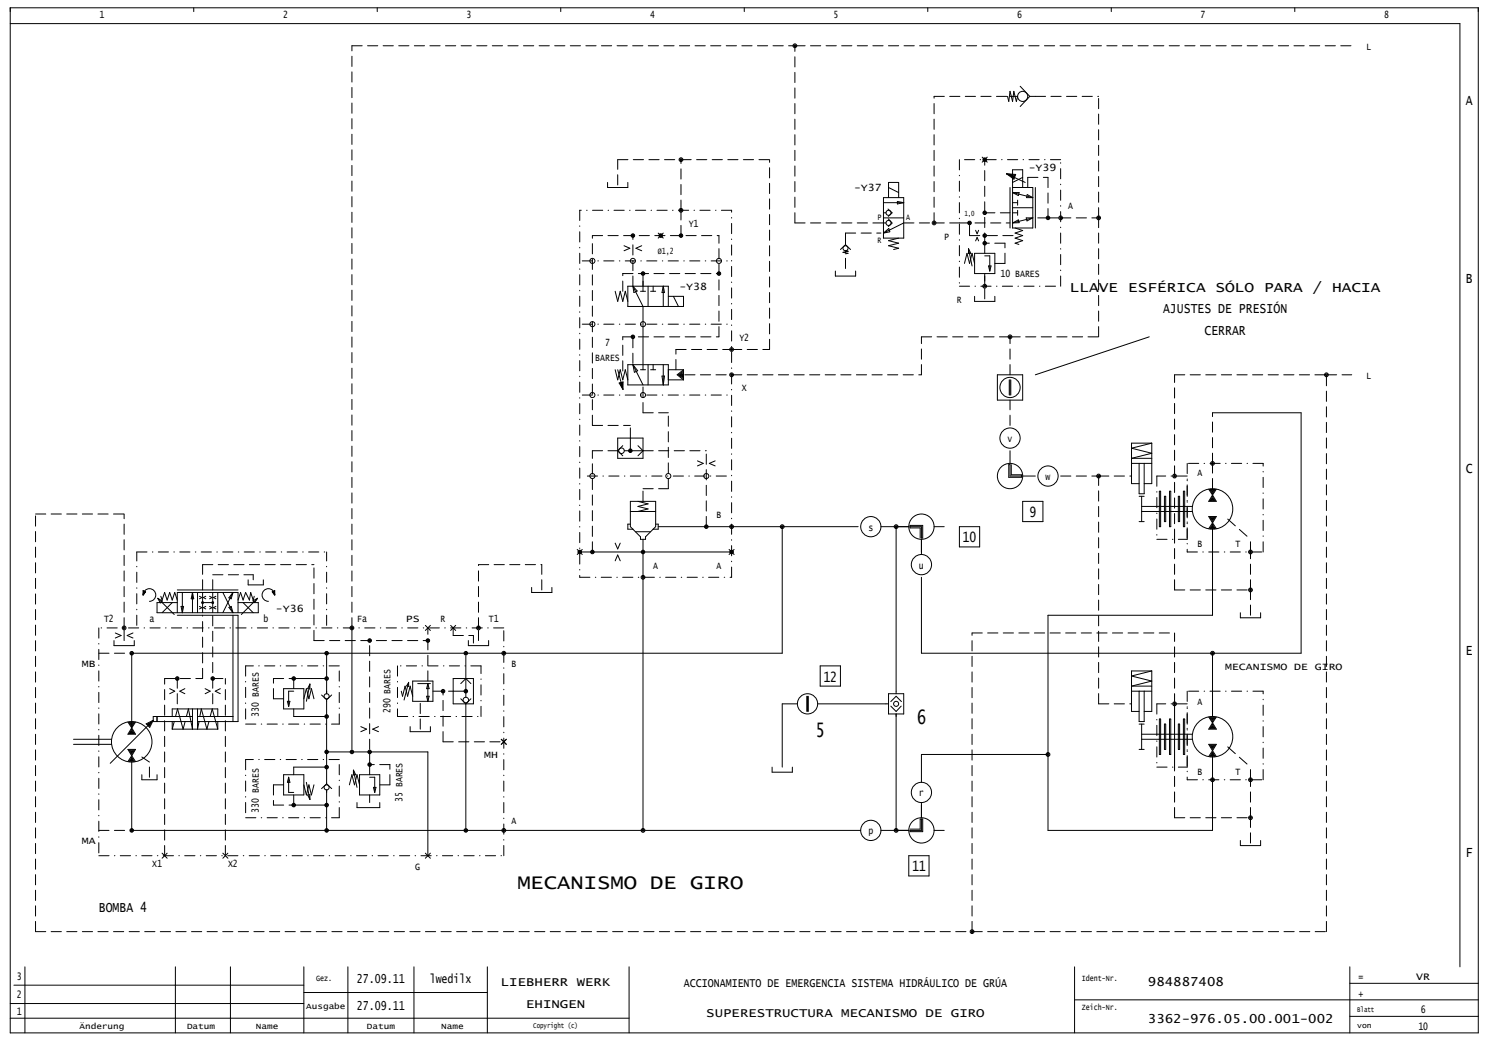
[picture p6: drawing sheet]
<svg xmlns="http://www.w3.org/2000/svg" width="582mm" height="406mm" viewBox="0 0 582 406" stroke-linecap="round" stroke-linejoin="round" font-family="sans-serif">
<g fill="none" stroke="#000" stroke-width=".39">
<path d="M4 3h574.2v401h-574.2zM4 9.2h567v369M75.8 3v1.5M147.6 3v1.5M219.3 3v1.5M291.1 3v1.5M362.9 3v1.5M434.6 3v1.5M506.4 3v1.5M394.1 37.7l.5 2 .5-4 .9 4 .5-4 1 4 .5-2h-2.9M399 33.7l3.8 4M402.8 37.7h2.2"/>
<path d="M402.8 37.7l-3.8 4M237.6 71.4v1.9h8v-1.9M345.5 77.3h8v15.8h-8zM345.5 79.3h8M347.5 77.3v-5.9h4v5.9M347.5 73.3l4 2M351 78.8l2.5 .5-2.5 .5zM384.2 61.5l1.9 1.9M386.1 61.5l-1.9 1.9M393.7 68l3.6 .2-.7 1.9zM393.7 68l3.2 .5-.4 1.2-1.8-1.3 1.8 .4-.2 .6-.8-.8M393.7 68l7.3 3.4"/>
<path d="M395.1 73.3v15.9M396 73.3h8v15.9h-8v-22.8h4v6.9M396 79.3h2M396 75.3h2.6l-.3 1.2zM396 75.3l8 2M398 78.3v2M400 69.4l-4 2M401.8 76.1l2.2 1.2h-2.5zM405 73.3v15.9M244.1 96.1l2.3 1-2.3 1M251 96.1l-2.3 1 2.3 1M257.4 91.2l2 1.9"/>
<path d="M259.4 91.2l-2 1.9M330.7 95.7l-2 1.9M330.7 95.7l2 1.9M330.7 98.1l1 .2-2 .4 2 .4-1 .2M330.7 95.1v.6M345.5 83.2h1M345.5 85.2h8M345.5 91.2l2.1-1.8 .4 1.3zM347.3 81.8l1.6 1.4-1.5 1.4M347.4 85.6l1.5 1.6M348.9 87.3l-1.5 1.3M351.5 93.1l-4 1 4 1-4 1 4 1-2 .5"/>
<path d="M353.5 87.2l-8 4M378.8 97.3l.9 1.8-.9 .1zM378.8 97.3l1.4 6.7M381.2 99.1h7.9v7.9h-7.9zM381.6 94.2l.6-1.3 .6 1.3M381.6 90.1l.6 1.3 .6-1.3M385.2 95.1v4M396 83.2h2M396 81.3h8M396 87.2l2.3-1.2 .3 1.1zM397 89.2l3 1-3 1 3 .9-3 1 3 1-3 1 1.5 .5M398 82.2v2"/>
<path d="M401.4 85.2h2.6l-2.3 1.2zM404 85.2l-8 2M240.6 113.9l1 4 1-4 1 4 1-4 1 4M247.5 111.9l4 8v24.7M247.5 111.9l1.7 1.9-1.3 .6zM250.5 113.9h2M251.5 110v3.9M253.5 111.9v8M254.5 113.9h2M255.5 111.9v2M259.4 111.9v8M259.4 111.9l.5 2.5h-1z"/>
<path d="M261.4 115.9h5.9v4h-21.7v-8h15.8v8M263.4 115.9l2 4M326.7 106v2h8v-2M377.2 103l1-3.9 1 3.9 1-3.9 1 3.9M381.2 115.9v2h7.9v-2M385.2 100.1h1.9v5.9M385.2 107v3M386.6 104h1l-.5 2zM449.5 131.7l-44.5 14.9M240.6 144.6l1 4 1-4 1 4 1-4 1 4M241.6 144.6l2.1 7.7M242.2 149.8l1.5-.4v2.9z"/>
<path d="M243.2 150.7l.1-.8-.4 .1 .5 1.4 .1-1.8-1 .3 1.2 2.4M245.6 142.6h15.8v8h-15.8zM247.5 142.6l4 8M247.5 142.6l1.9 2.4-1.3 .6zM250.5 144.6h2M253.5 142.6v8M254.5 144.6h2M255.5 142.6v2M258.9 147.1h1l-.5 3.5zM259.4 142.6v8M261.4 148.6h5.9M261.4 144.6h5.9"/>
<path d="M266.3 146.6l1-.5-.5 .5 .5 .5zM267.3 144.6v4M267.3 145.6l-1.4 1 1.4 1M267.3 145.1l-1.9 1.5 1.9 1.5M267.3 144.6l-2.4 2 2.4 2M390.1 146.6h9.9v9.9h-9.9zM394.8 148.6v5.9M395.1 148.6v5.9M395.3 148.6v5.9M241.6 171.3h9.9v8h-9.9zM243.6 174.3l-2 2 2 2M244.2 176.3h7.3"/>
<path d="M246.6 171.3v5M249.5 174.3l2 2M251.5 176.3l-2 2M395.1 176.3v4.9M450.5 173.3l-7.9 2 7.9 2-7.9 2h7.9M450.5 173.3h-7.9v15.9h2.9M450.5 173.3v15.9h-3M474.2 161.4h34.7v94.1h-148.5v-29.7M246.6 196.1h9.9v9.9l-4 4v1h-2v-1l-3.9-4zM249.5 196.1l4 1-4 1 4 1-4 1M272.8 180.3l2.3 .9-2.3 1M279.7 180.3l-2.3 .9 2.3 1"/>
<path d="M395.5 181.7v4h4v1h-4.9v-5h.5v4.5h4.4M400 196.1h7.9v7.9h-7.9zM400 186.2h5M442.6 181.2h7.9M445.5 181.2v11.9h2v-11.9M445.5 194.1h2M446.5 194.1v9.9M446.5 198.1h19.8M453.5 192.1h.5v13.9h-.5zM455.4 194.1h.5v9.9h-.5zM457.4 192.1h.5v13.9h-.5zM460.9 194.1h.5v9.9h-.5z"/>
<path d="M462.9 192.1h.5v13.9h-.5zM472.8 191.3l1.4 2.3M473.2 191.4h2.1l-1.1 1.7zM473.7 191.7h1.1l-.6 .8zM474.1 195.3l.1-.2 .2 .2zM474.2 192h.1zM474.2 193.6l1.5 2.5h-2.9zM474.2 194.2l1 1.6h-1.9zM474.2 194.8l.5 .7h-.9zM475.7 191.3l-1.5 2.3M225.8 214.9l1.9 2M226.8 215.9h59.4"/>
<path d="M227.7 214.9l-1.9 2M240.6 219.4l1-2.3 1 2.3M240.6 212.4l1 2.3 1-2.3M246.6 205h-1v2h1.9M246.6 200.1h9.9M248.5 208h6M251.5 211v113.8M256.5 205h.9v2h-1.9M257.4 206h78.2M285.2 214.9l1.9 2M287.1 214.9l-1.9 2M305.9 206v49.5h-254.4v29.2"/>
<path d="M344.6 206h10.9M350.5 206v65.3M355.9 206h4.5v4.5h.5v-5h-5v1h4v4M360.4 211v5.9M365.4 206h3.9M375.3 206h7.9v7.9h-7.9zM445.5 204h2M446.5 200.1h19.8M472.8 202h2.9l-1.5 2.5zM473.3 202.3h1.9l-1 1.6zM473.8 202.6h.9l-.5 .7zM474.1 202.8l.1 .2 .2-.2h-.2"/>
<path d="M474.2 206v34.6h-64.3v84.2h64.3v-29.7M474.2 205.1l1 1.6h-1.9zM474.2 205.6l.5 .8h-.9zM474.2 205.9l.2 .3h-.3zM474.2 204.5l1.5 2.3M474.2 204.5l-1.4 2.3M56 232.7a2.48 2.48 0 0 1 2.5-2.4 2.48 2.48 0 0 1 2.4 2.4 2.48 2.48 0 0 1-2.5 2.5M56 231l1 .5-1 1.2zM56 232.6l.8-1.1-.7-.3 .1 .7 .2-.2-.3 .6 .1-.9 .4 .2-.6 .9 .1-1.2 .6 .3-.7 1.1M61.7 234l6.5 6.4M61.7 234l1.8 1.1-.8 .7zM62.9 233.2l.5 1.5 1-3 1 3 1-3 1 3 .9-3 1 3"/>
<path d="M67.4 235.7l-4 4M69.3 235.7h-7.9v4h39.6v-4h-7.9M69.3 239.7v-8h23.8v8M69.3 230.7h23.8M70.8 237.2h1l-.5 2.5zM71.3 231.7v8M75.3 231.7v8M75.3 231.7l.5 2.5h-1zM77.3 231.7v8M78 237.2l.9 .5-.9 .5M78 233.2l.9 .5-.9 .5M79.2 235.7h4"/>
<path d="M79.2 231.7v8M80.5 237.2l-1 .5 1 .5M80.5 233.2l-1 .5 1 .5M82 237.2l.9 .5-.9 .5M82 233.2l.9 .5-.9 .5M83.2 231.7v8M84.4 237.2l-.9 .5 .9 .5M84.4 233.2l-.9 .5 .9 .5M85.2 231.7v8M87.2 231.7l3.9 8M89.5 237.6l.9-.4 .7 2.5zM91.1 231.7l-3.9 8"/>
<path d="M91.1 231.7l-.7 2.5-.9-.4zM95.1 235.7l3.9 4M97.1 226.8v2h5.9v-2M98.9 235l1.8-1-1.1 1.7zM99.4 233.2l-.4 1.5-.9-3-.5 3-1.5-3-1 3-1-3-1 3M100.7 234l-6.3 6.4M106.5 231.5l1-.5v1.7zM107.4 232.6l-.8-1.1 .8-.3-.2 .7-.2-.2 .3 .6-.1-.9-.3 .2 .5 .9-.1-1.2-.6 .3 .8 1.1M107.5 232.7a2.48 2.48 0 0 0-2.5-2.4 2.48 2.48 0 0 0-2.5 2.4 2.48 2.48 0 0 0 2.5 2.5M207.9 229.8v1.9h8v-1.9M485.1 239.7v1.9h8v-1.9M44.6 250.5v2h7.9v-2"/>
<path d="M45.1 247.6l2.3 1-2.3 1M52 247.6l-2.3 1 2.3 1M69.3 240.6h23.8v41.6h-15.8M91.1 240.6v41.6M127.8 255.5v15.8M137.7 245.6v47.5M166.4 244.6l1.9 2M168.3 244.6l-1.9 2M176.3 244.6l1.9 2M178.2 244.6l-1.9 2M182.2 256.5v16.2M183.2 250.5v2h7.9v-2"/>
<path d="M474.2 255.5v24.7M66.4 269.4l1.9 .9-1.9 1M72.3 269.4l-2 .9 2 1M75.3 277.3v7.9l-1.6-7.9-.8 2.9M77.3 277.3v7.9l.6-3M80.2 269.4l2 .9-2 1M86.2 269.4l-2 .9 2 1M110.9 269.4h7.9v7.9h-7.9zM112.4 274.3h1l-.5 2zM114.9 270.3h-2v6M114.9 277.3v2.9h12.9M118.8 273.3l1-3.9 1 3.9 1-3.9 1 3.9"/>
<path d="M121.2 267.6v1.9l-.9-.1zM121.2 267.6l-1.4 6.7M125.8 271.8l2 1.9M127.8 273.7v32.9M127.8 265.4h-12.9v4M129.7 271.8l-1.9 1.9M157 270.3l.5 2 .9-3.9 1 3.9 1-3.9 1 3.9M159.8 267l-.8 1.3 .8 .2v-1.6l-1.8 6.9M161.4 266.4h7.9v7.9h-7.9zM163.4 267.4h4.9M166.9 272.3h.9l-.4 2zM167.4 267.4v6.9"/>
<path d="M167.4 267.4l.4 2h-.9zM177.2 265.4h8v9.9h-8zM177.2 270.3h5M180.2 267.4l2-2 2 2M180.2 273.3l2 2M182.2 275.3v48.5M184.2 273.3l-2 2M311.9 275.3h-6v24.7M315.6 272.3v6M315.8 272.3v6M316.1 272.3v6M319.8 275.3h27.7"/>
<path d="M320.8 260.4h7.9v8h-7.9zM347.5 271.3h6v8h-6zM348.4 276.2l2.1 2.1 2-2.1M348.4 274.4l2.1-2.1 2.1 2.1M350.5 279.3v45.5M442.6 270.3h7.9M445.5 270.3v11.9h2v-11.9M450.5 262.4h-7.9v15.9h2.9M450.5 262.4l-7.9 2 7.9 2-7.9 2h7.9M450.5 262.4v15.9h-3M459.4 275.3v24.7M28.8 291.1h14.8"/>
<path d="M28.8 289.2h14.8M50 293.1h3l-1.5 2.5zM50 282.4l1.5 2.3M50.4 282.5h2.2l-1.1 1.7zM50.5 293.4h2l-1 1.6zM50.9 282.8h1.2l-.6 .8zM51 293.7h1l-.5 .7zM51.3 293.9l.2 .2 .2-.2h-.3M51.4 283.1h.2zM51.5 298.1v26.7h285.1M51.5 296.2l1 1.6h-2zM51.5 296.7l.5 .8h-1z"/>
<path d="M51.5 297l.2 .3h-.4zM51.5 284.7l1.5 2.5h-3zM51.5 285.3l1 1.6h-2zM51.5 285.9l.5 .7h-1zM51.5 286.2l.2 .2h-.4zM51.5 295.6l1.5 2.3M51.5 295.6l-1.5 2.3M53 282.4l-1.5 2.3M57.2 283.1l2.7-1.4-1.4 2.8zM57.7 283.2l1.5-.8-.8 1.6zM58.2 283.3l.3-.2-.1 .5zM59.9 281.7l-16.8 16.9"/>
<path d="M61.4 280.2v2M67.4 280.2v-2.9h17.8v2.9M67.4 282.2v3M67.4 285.2h17.8M68.2 282.2l-.8 3M68.6 280.2l.8-2.9 2.2 7.9 .8-3M75.3 280.2h-15.4v2h15.4M77.3 280.2h13.8M78.2 280.2l.5-2.9 2.2 7.9 .8-3M82.2 280.2l.8-2.9 2.2 7.9M85.2 282.2v3M127.8 294.1h39.6v40.6"/>
<path d="M141.1 284.2l2.3 1-2.3 1M144.6 294.1v8.9M148 284.2l-2.2 1 2.2 1M160.4 284.2v2h7.9v-2M196.1 289.2l1.9 1.9M198 289.2l-1.9 1.9M409.9 295.1h-49.5v10.9M445.5 293.1h2M445.5 283.2h2M446.5 287.2h19.8M446.5 283.2v9.9M446.5 289.2h19.8"/>
<path d="M453.5 281.2h.5v13.9h-.5zM455.4 283.2h.5v9.9h-.5zM457.4 281.2h.5v13.9h-.5zM460.9 283.2h.5v9.9h-.5zM462.9 281.2h.5v13.9h-.5zM472.8 291.1h2.9l-1.5 2.5zM472.8 280.4l1.4 2.3M473.2 280.5h2.1l-1.1 1.7zM473.3 291.4h1.9l-1 1.6zM473.7 280.8h1.1l-.6 .8zM473.8 291.7h.9l-.5 .7zM474.1 291.9l.1 .2 .2-.2h-.2"/>
<path d="M474.2 281.1h.1zM474.2 282.7l1.5 2.5h-2.9zM474.2 294.2l1 1.6h-1.9zM474.2 294.7l.5 .8h-.9zM474.2 295l.2 .3h-.3zM474.2 283.3l1 1.6h-1.9zM474.2 283.9l.5 .7h-.9zM474.2 284.2l.2 .2h-.3zM474.2 293.6l1.5 2.3M474.2 293.6l-1.4 2.3M475.7 280.4l-1.5 2.3M55.5 303v2h5.9v-2"/>
<path d="M110.9 303h7.9v7.9h-7.9zM112.9 304v5.9h2M112.9 304l.5 2h-1zM114.9 310.9v4h12.9M118.8 307l1 3.9 1-3.9 1 3.9 1-3.9M119.8 306l1.4 6.7M120.3 310.9l.9-.1v1.9zM127.8 306.6l-2 1.9M127.8 306.6l1.9 1.9M127.8 309v15.8M127.8 300h-12.9v3M136.7 307l1-4 .9 4 1-4 1 4"/>
<path d="M138.2 301.2l.9 1.8-.9 .1zM138.2 301.2l1.4 6.8M139.6 313.9v2h8.9v-2M140.6 303h7.9v7.9h-7.9zM144.6 304h2v5.9M144.6 310.9v3M146.1 308h1l-.5 1.9zM302 300v2h7.9v-2M360.4 313.9v5.9M63.4 333.7l2 2M65.4 333.7l-2 2M87.2 333.7l1.9 2"/>
<path d="M89.1 333.7l-1.9 2M166.4 333.7l1.9 2M168.3 333.7l-1.9 2M344.6 324.8h10.9M355.5 334.7h7.9v7.9h-7.9zM360.4 320.3v4.5h-4.5v.5h5v-5h-1v4h-4M365.4 324.8h3.9M485.1 328.8v1.9h8v-1.9M9.7 378.2v25.8M68.6 378.2v25.8M90.1 378.2v25.8M118.8 378.2v25.8"/>
<path d="M136.1 378.2v25.8M161.9 378.2v25.8M190.6 378.2v25.8M246.1 378.2v25.8M420.3 378.2v25.8M528 378.2v25.8M4 398.3h242.1M4 392.5h114.8M5.4 385.3h113.4M118.8 388.2h71.8M420.3 391.1h157.9M528 397.5h50.2"/>
<path d="M528 384.6h50.2"/>
<circle cx="310.9" cy="17.9" r=".37"/>
<circle cx="310.9" cy="17.9" r=".74"/>
<circle cx="400" cy="37.7" r="1.98"/>
<circle cx="266.3" cy="62.4" r=".37"/>
<circle cx="266.3" cy="62.4" r=".74"/>
<circle cx="385.1" cy="62.4" r=".5"/>
<circle cx="385.1" cy="62.4" r=".69"/>
<circle cx="385.1" cy="62.4" r=".2"/>
<circle cx="247.5" cy="92.1" r=".5"/>
<circle cx="247.5" cy="92.1" r=".69"/>
<circle cx="247.5" cy="92.1" r=".2"/>
<circle cx="258.4" cy="92.1" r=".5"/>
<circle cx="258.4" cy="92.1" r=".69"/>
<circle cx="258.4" cy="92.1" r=".2"/>
<circle cx="266.3" cy="92.1" r=".5"/>
<circle cx="266.3" cy="82.2" r=".74"/>
<circle cx="266.3" cy="82.2" r=".37"/>
<circle cx="266.3" cy="92.1" r=".69"/>
<circle cx="266.3" cy="92.1" r=".2"/>
<circle cx="330.7" cy="97.1" r=".99"/>
<circle cx="347.5" cy="83.2" r=".99"/>
<circle cx="347.5" cy="87.2" r=".99"/>
<circle cx="365.3" cy="87.2" r=".74"/>
<circle cx="365.3" cy="87.2" r=".37"/>
<circle cx="379.2" cy="87.2" r=".5"/>
<circle cx="379.2" cy="87.2" r=".69"/>
<circle cx="379.2" cy="87.2" r=".2"/>
<circle cx="385.1" cy="83.2" r=".5"/>
<circle cx="385.1" cy="95.1" r=".5"/>
<circle cx="385.1" cy="92.1" r=".5"/>
<circle cx="385.1" cy="92.1" r=".69"/>
<circle cx="385.1" cy="95.1" r=".69"/>
<circle cx="385.1" cy="83.2" r=".69"/>
<circle cx="385.1" cy="83.2" r=".2"/>
<circle cx="385.1" cy="95.1" r=".2"/>
<circle cx="385.1" cy="92.1" r=".2"/>
<circle cx="409.9" cy="85.2" r=".5"/>
<circle cx="409.9" cy="85.2" r=".69"/>
<circle cx="409.9" cy="85.2" r=".2"/>
<circle cx="414.8" cy="85.2" r=".74"/>
<circle cx="414.8" cy="85.2" r=".37"/>
<circle cx="429.7" cy="85.2" r=".74"/>
<circle cx="429.7" cy="85.2" r=".37"/>
<circle cx="231.7" cy="102" r=".99"/>
<circle cx="247.5" cy="102" r=".99"/>
<circle cx="251.5" cy="107" r=".5"/>
<circle cx="251.5" cy="107" r=".69"/>
<circle cx="251.5" cy="107" r=".2"/>
<circle cx="281.2" cy="102" r=".99"/>
<circle cx="281.2" cy="107" r=".5"/>
<circle cx="281.2" cy="107" r=".69"/>
<circle cx="281.2" cy="107" r=".2"/>
<circle cx="385.1" cy="111.9" r=".37"/>
<circle cx="385.1" cy="111.9" r=".74"/>
<circle cx="231.7" cy="126.8" r=".99"/>
<circle cx="247.5" cy="131.7" r=".5"/>
<circle cx="247.5" cy="131.7" r=".69"/>
<circle cx="247.5" cy="131.7" r=".2"/>
<circle cx="251.5" cy="126.8" r=".99"/>
<circle cx="286.1" cy="136.7" r=".74"/>
<circle cx="286.1" cy="136.7" r=".37"/>
<circle cx="395" cy="131.7" r=".74"/>
<circle cx="395" cy="131.7" r=".37"/>
<circle cx="231.7" cy="154.5" r=".99"/>
<circle cx="251.5" cy="154.5" r=".99"/>
<circle cx="286.1" cy="146.6" r=".74"/>
<circle cx="286.1" cy="146.6" r=".37"/>
<circle cx="395" cy="151.5" r="4"/>
<circle cx="518.8" cy="146.6" r=".74"/>
<circle cx="518.8" cy="146.6" r=".37"/>
<circle cx="243.1" cy="176.3" r="1.09"/>
<circle cx="246.5" cy="176.3" r=".5"/>
<circle cx="246.5" cy="176.3" r=".69"/>
<circle cx="246.5" cy="176.3" r=".3"/>
<circle cx="395" cy="171.3" r="4"/>
<circle cx="231.7" cy="186.2" r=".99"/>
<circle cx="261.4" cy="186.2" r=".99"/>
<circle cx="276.2" cy="186.2" r=".99"/>
<circle cx="395" cy="186.2" r="5"/>
<circle cx="409.9" cy="186.2" r="4"/>
<circle cx="429.7" cy="186.2" r=".74"/>
<circle cx="429.7" cy="186.2" r=".37"/>
<circle cx="459.4" cy="186.2" r=".74"/>
<circle cx="459.4" cy="186.2" r=".37"/>
<circle cx="474.2" cy="199.1" r="7.9"/>
<circle cx="474.2" cy="181.2" r=".74"/>
<circle cx="474.2" cy="181.2" r=".37"/>
<circle cx="226.7" cy="215.9" r=".69"/>
<circle cx="226.7" cy="215.9" r=".5"/>
<circle cx="226.8" cy="215.9" r=".2"/>
<circle cx="231.7" cy="215.9" r=".69"/>
<circle cx="231.7" cy="215.9" r=".5"/>
<circle cx="231.7" cy="215.9" r=".2"/>
<circle cx="251.5" cy="215.9" r=".69"/>
<circle cx="251.5" cy="215.9" r=".5"/>
<circle cx="251.5" cy="215.9" r=".2"/>
<circle cx="276.2" cy="206" r=".5"/>
<circle cx="276.2" cy="206" r=".69"/>
<circle cx="276.2" cy="206" r=".2"/>
<circle cx="286.1" cy="215.9" r=".5"/>
<circle cx="286.1" cy="215.9" r=".69"/>
<circle cx="286.1" cy="206" r=".74"/>
<circle cx="286.1" cy="206" r=".37"/>
<circle cx="286.2" cy="215.9" r=".2"/>
<circle cx="305.9" cy="206" r=".37"/>
<circle cx="305.9" cy="206" r=".74"/>
<circle cx="340.6" cy="206" r="4"/>
<circle cx="350.5" cy="206" r=".74"/>
<circle cx="350.5" cy="206" r=".37"/>
<circle cx="360.4" cy="206" r="5"/>
<circle cx="489.1" cy="215.9" r=".74"/>
<circle cx="489.1" cy="215.9" r=".37"/>
<circle cx="79.2" cy="235.7" r=".35"/>
<circle cx="79.2" cy="235.7" r=".25"/>
<circle cx="79.2" cy="235.7" r=".1"/>
<circle cx="83.2" cy="235.7" r=".35"/>
<circle cx="83.2" cy="235.7" r=".1"/>
<circle cx="83.2" cy="235.7" r=".25"/>
<circle cx="251.5" cy="225.8" r=".74"/>
<circle cx="251.5" cy="225.8" r=".37"/>
<circle cx="360.4" cy="220.8" r="4"/>
<circle cx="489.1" cy="230.7" r=".74"/>
<circle cx="489.1" cy="230.7" r=".37"/>
<circle cx="48.5" cy="245.6" r=".74"/>
<circle cx="48.5" cy="245.6" r=".37"/>
<circle cx="51.5" cy="255.5" r=".5"/>
<circle cx="51.5" cy="255.5" r=".69"/>
<circle cx="51.5" cy="255.5" r=".2"/>
<circle cx="127.7" cy="255.5" r=".5"/>
<circle cx="127.7" cy="255.5" r=".69"/>
<circle cx="127.7" cy="255.5" r=".2"/>
<circle cx="137.6" cy="245.6" r=".74"/>
<circle cx="137.6" cy="245.6" r=".37"/>
<circle cx="144.6" cy="250.5" r=".5"/>
<circle cx="144.6" cy="250.5" r=".69"/>
<circle cx="144.6" cy="250.5" r=".2"/>
<circle cx="167.3" cy="250.5" r=".5"/>
<circle cx="167.3" cy="250.5" r=".69"/>
<circle cx="167.4" cy="250.5" r=".2"/>
<circle cx="182.2" cy="255.5" r=".5"/>
<circle cx="182.2" cy="255.5" r=".69"/>
<circle cx="182.2" cy="255.5" r=".2"/>
<circle cx="187.1" cy="245.6" r=".74"/>
<circle cx="187.1" cy="245.6" r=".37"/>
<circle cx="197" cy="255.5" r=".74"/>
<circle cx="197" cy="255.5" r=".37"/>
<circle cx="474.2" cy="255.5" r=".74"/>
<circle cx="474.2" cy="255.5" r=".37"/>
<circle cx="69.3" cy="265.4" r=".69"/>
<circle cx="69.3" cy="265.4" r=".5"/>
<circle cx="69.3" cy="265.4" r=".2"/>
<circle cx="83.2" cy="265.4" r=".69"/>
<circle cx="83.2" cy="265.4" r=".5"/>
<circle cx="83.2" cy="265.4" r=".2"/>
<circle cx="114.9" cy="265.4" r=".5"/>
<circle cx="114.9" cy="265.4" r=".69"/>
<circle cx="114.9" cy="265.4" r=".2"/>
<circle cx="127.7" cy="272.3" r=".99"/>
<circle cx="127.7" cy="265.4" r=".5"/>
<circle cx="127.7" cy="265.4" r=".69"/>
<circle cx="127.7" cy="265.4" r=".2"/>
<circle cx="173.3" cy="270.3" r=".5"/>
<circle cx="173.3" cy="270.3" r=".69"/>
<circle cx="173.3" cy="270.3" r=".2"/>
<circle cx="182.2" cy="273.8" r="1.09"/>
<circle cx="182.2" cy="270.3" r=".5"/>
<circle cx="182.2" cy="270.3" r=".3"/>
<circle cx="182.2" cy="270.3" r=".69"/>
<circle cx="315.8" cy="275.3" r="4"/>
<circle cx="350.5" cy="275.3" r=".99"/>
<circle cx="459.4" cy="275.3" r=".74"/>
<circle cx="459.4" cy="275.3" r=".37"/>
<circle cx="51.5" cy="290.1" r="7.9"/>
<circle cx="127.7" cy="280.2" r=".5"/>
<circle cx="127.7" cy="294.1" r=".5"/>
<circle cx="127.7" cy="280.2" r=".69"/>
<circle cx="127.7" cy="294.1" r=".69"/>
<circle cx="127.7" cy="280.2" r=".2"/>
<circle cx="127.7" cy="294.1" r=".2"/>
<circle cx="137.6" cy="294.1" r=".5"/>
<circle cx="137.6" cy="294.1" r=".69"/>
<circle cx="137.6" cy="294.1" r=".2"/>
<circle cx="144.6" cy="299.1" r=".5"/>
<circle cx="144.6" cy="294.1" r=".5"/>
<circle cx="144.6" cy="299.1" r=".69"/>
<circle cx="144.6" cy="294.1" r=".69"/>
<circle cx="144.6" cy="294.1" r=".2"/>
<circle cx="144.6" cy="299.1" r=".2"/>
<circle cx="409.9" cy="295.1" r=".74"/>
<circle cx="409.9" cy="295.1" r=".37"/>
<circle cx="474.2" cy="288.2" r="7.9"/>
<circle cx="114.9" cy="314.9" r=".5"/>
<circle cx="114.9" cy="314.9" r=".69"/>
<circle cx="114.9" cy="314.9" r=".2"/>
<circle cx="127.7" cy="308" r=".99"/>
<circle cx="127.7" cy="314.9" r=".5"/>
<circle cx="127.7" cy="300" r=".5"/>
<circle cx="127.7" cy="300" r=".69"/>
<circle cx="127.7" cy="314.9" r=".69"/>
<circle cx="127.7" cy="300" r=".2"/>
<circle cx="127.7" cy="314.9" r=".2"/>
<circle cx="360.4" cy="309.9" r="4"/>
<circle cx="474.2" cy="305" r=".74"/>
<circle cx="474.2" cy="305" r=".37"/>
<circle cx="489.1" cy="305" r=".74"/>
<circle cx="489.1" cy="319.8" r=".74"/>
<circle cx="489.1" cy="305" r=".37"/>
<circle cx="489.1" cy="319.8" r=".37"/>
<circle cx="51.5" cy="324.8" r=".5"/>
<circle cx="51.5" cy="324.8" r=".69"/>
<circle cx="51.5" cy="324.8" r=".2"/>
<circle cx="127.7" cy="324.8" r=".5"/>
<circle cx="127.7" cy="324.8" r=".69"/>
<circle cx="127.7" cy="324.8" r=".2"/>
<circle cx="182.2" cy="324.8" r=".5"/>
<circle cx="182.2" cy="324.8" r=".69"/>
<circle cx="182.2" cy="324.8" r=".2"/>
<circle cx="197" cy="324.8" r=".74"/>
<circle cx="197" cy="324.8" r=".37"/>
<circle cx="251.5" cy="324.8" r=".74"/>
<circle cx="251.5" cy="324.8" r=".37"/>
<circle cx="340.6" cy="324.8" r="4"/>
<circle cx="350.5" cy="324.8" r=".74"/>
<circle cx="350.5" cy="324.8" r=".37"/>
<circle cx="360.4" cy="324.8" r="5"/>
<circle cx="380.2" cy="364.4" r=".37"/>
<circle cx="380.2" cy="364.4" r=".74"/>
</g>
<g fill="none" stroke="#000" stroke-width=".39" stroke-dasharray="4 2.1">
<path d="M137.7 17.9h173.2M310.9 17.9h217.8M365.4 37.7h29.7M405 37.7h24.7M241.6 72.3v-9.9M241.6 62.4h24.7M266.3 62.4h34.7M402 69.4h7.9M402 69.4v3.9M409.9 69.4v15.8M231.7 92.1h49.5M266.3 92.1v-9.9"/>
<path d="M266.3 82.2v-19.8M310.9 87.2v-69.3M310.9 87.2h34.6M330.7 95.1v-3.9M330.7 91.2h13.9M345.5 87.2h1M353.5 87.2h11.9M365.4 87.2v-49.5M365.4 87.2h9.9M375.3 87.2h19.8M379.2 92.1v-4.9M379.2 92.1h6"/>
<path d="M385.2 95.1v-32.7M385.2 83.2h9.9M386.1 92.1h11.9M393.1 95.1h-7.9M409.9 85.2h-4.9M409.9 85.2h5M414.9 85.2h14.8M429.7 85.2v-47.5M243.6 113.9v-6.9M243.6 107h37.6M247.5 111.9v-19.8M251.5 111.9v-4.9"/>
<path d="M330.7 105v-6.9M385.2 116.9v-5M385.2 111.9v-4.9M393.1 103h-4M393.1 103v-7.9M243.6 131.7h37.6M264.4 136.7h21.8M281.2 131.7v-39.6M286.2 136.7h14.8M301 136.7v-74.3M360.4 131.7h34.7M395.1 131.7h34.6"/>
<path d="M429.7 131.7v-46.5M243.6 145.1v-13.4M247.5 142.1v-10.4M264.4 144.6v-7.9M267.8 146.6h18.4M286.2 146.6h74.2M360.4 146.6v-14.9M395.1 146.6v-14.9M459.4 146.6h59.4M518.8 146.6h9.9M231.7 166.4v-74.3M231.7 176.3h9.9"/>
<path d="M231.7 166.4h14.9M246.6 171.3v-4.9M251.5 161.4v-10.8M251.5 176.3h24.8M251.5 161.4h9.9M395.1 166.4v-9.9M251.5 196.1v-5M251.5 191.1h9.9M261.4 191.1v-29.7M414.9 186.2h14.8M429.7 186.2h12.9M459.4 186.2v-39.6"/>
<path d="M474.2 191.1v-9.9M474.2 181.2v-19.8M13.9 201.1h34.6M231.7 215.9v-39.6M276.3 206v-29.7M459.4 211v-24.8M480.2 203l8.9 8M489.1 215.9v-4.9M79.2 230.7v-9.9M79.2 220.8h43.6M83.2 230.7v-5.9M83.2 224.8h15.8"/>
<path d="M99 226.8v-2M187.1 220.8h24.8M211.9 230.7v-9.9M459.4 230.7v-19.7M459.4 230.7h29.7M489.1 230.7v-14.8M38.7 255.5h11.8M48.5 250.5v-4.9M48.5 245.6v-44.5M122.8 250.5v-29.7M122.8 250.5h44.6M137.7 245.6v-227.7"/>
<path d="M177.2 248.6v-3M177.2 248.6h8M185.2 251.5v-2.9M187.1 250.5v-4.9M187.1 245.6v-24.8M380.2 247.6h79.2M489.1 240.6v-9.9M64.4 265.4h14.8M69.3 275.3v-9.9M79.2 265.4v-24.8M83.2 275.3v-34.7M83.2 265.4h4.9"/>
<path d="M107 273.3h3.9M107 265.4h7.9M107 273.3v-7.9M167.4 266.4v-20.8M169.3 270.3h7.9M429.7 275.3v-89.1M429.7 275.3h12.9M459.4 275.3v-27.7M55.5 296.1l2.9 2M144.6 293.1v-42.6M152.5 299.1h-7.9M164.4 285.2v-10.9"/>
<path d="M173.3 290.1v-19.8M173.3 290.1h23.7M480.2 292.1l8.9 7.9M58.4 304v-5.9M107 307h3.9M107 314.9h7.9M107 307v7.9M152.5 307h-4M152.5 307v-7.9M459.4 319.8v-19.8M459.4 319.8h29.7M489.1 319.8v-14.8"/>
<path d="M489.1 305v-5M38.7 324.8h11.8M64.4 334.7v-69.3M88.1 334.7v-69.3M489.1 329.7v-9.9M13.9 364.4v-163.3M13.9 364.4h366.3M380.2 364.4v-116.8M380.2 364.4h138.6M518.8 364.4v-217.8"/>
</g>
<g fill="none" stroke="#000" stroke-width=".39" stroke-dasharray="4 2.1 .2 2.1">
<path d="M375.3 62.4v49.5M414.9 62.4h-39.6M226.8 82.2v143.6M286.2 82.2h-59.4M227.7 102h57.5M375.3 111.9h39.6M414.9 111.9v-49.5M227.7 126.8h57.5M227.7 154.5h57.5M229.7 186.2h55.5M452.5 186.2v24.8M464.3 181.2v34.7"/>
<path d="M464.3 186.2h-11.8M494 181.2h-29.7M53.5 215.9h74.3M452.5 211h11.8M464.3 215.9h29.7M464.3 211v-24.8M494 215.9v-34.7M226.8 225.8h59.4M286.2 225.8v-143.6M38.7 245.6v89.1M53.5 244.6v-28.7M127.8 244.6v-28.7"/>
<path d="M197 245.6h-158.3M96.1 260.4v22.8M132.7 260.4h-36.6M155.5 260.4v19.8M188.1 260.4h-32.6M452.5 275.3v24.7M464.3 270.3v34.7M464.3 275.3h-11.8M494 270.3h-29.7M96.1 297.1v22.7M96.1 283.2h36.6M132.7 297.1h-36.6"/>
<path d="M132.7 283.2v-22.8M155.5 280.2h32.6M188.1 280.2v-19.8M96.1 319.8h36.6M132.7 319.8v-22.7M452.5 300h11.8M464.3 305h29.7M464.3 300v-24.7M494 305v-34.7M38.7 334.7h158.3M197 334.7v-89.1"/>
</g>
<g font-size="7.8">
<text x="358.6" y="283.3">6</text>
<text x="319" y="288.3">5</text>
<text x="202.4" y="347.7">MECANISMO DE GIRO</text>
</g>
<g font-size="5.7">
<text x="573.3" y="40.9">A</text>
<text x="573.3" y="110.5">B</text>
<text x="573.3" y="185.2">C</text>
<text x="573.3" y="256.2">E</text>
<text x="573.3" y="335.2">F</text>
</g>
<g font-size="5.6">
<text x="418.4" y="114.1">LLAVE ESFÉRICA SÓLO PARA / HACIA</text>
<text x="454.9" y="122.6">AJUSTES DE PRESIÓN</text>
<text x="471.1" y="131">CERRAR</text>
<text x="402.6" y="202.3">9</text>
<text x="376.5" y="212.2">10</text>
<text x="322.1" y="266.6">12</text>
<text x="356.7" y="340.9">11</text>
<text x="38.7" y="356.7">BOMBA 4</text>
</g>
<g font-size="4.9">
<text x="139.6" y="384.4">27.09.11</text>
<text x="168.1" y="384.4">lwedilx</text>
<text x="195.9" y="385.8">LIEBHERR WERK</text>
<text x="267.4" y="386.1">ACCIONAMIENTO DE EMERGENCIA SISTEMA HIDRÁULICO DE GRÚA</text>
<text x="449" y="385.8">984887408</text>
<text x="139.6" y="395.1">27.09.11</text>
<text x="205.8" y="394.4">EHINGEN</text>
<text x="276.3" y="397.6">SUPERESTRUCTURA MECANISMO DE GIRO</text>
<text x="449" y="400.2">3362-976.05.00.001-002</text>
</g>
<g font-size="4.1">
<text x="6.6" y="383.3">3</text>
<text x="531.3" y="383.3">=</text>
<text x="554" y="383.3">VR</text>
<text x="531.3" y="389.8">+</text>
<text x="6.6" y="390.5">2</text>
<text x="6.6" y="397">1</text>
<text x="555.7" y="396.3">6</text>
<text x="554.8" y="402.7">10</text>
</g>
<g font-size="3.9">
<text x="38.9" y="7.1">1</text>
<text x="110.7" y="7.1">2</text>
<text x="182.5" y="7.1">3</text>
<text x="254.3" y="7.1">4</text>
<text x="326" y="7.1">5</text>
<text x="397.8" y="7.1">6</text>
<text x="469.6" y="7.1">7</text>
<text x="541.4" y="7.1">8</text>
<text x="534.4" y="19.4">L</text>
<text x="402.4" y="67">-Y39</text>
<text x="334.1" y="74.9">-Y37</text>
<text x="417.9" y="81.8">A</text>
<text x="269.4" y="88.7">Y1</text>
<text x="369.3" y="93.7">P</text>
<text x="265.7" y="113.5">-Y38</text>
<text x="391.3" y="108.5">10 BARES</text>
<text x="374.3" y="118.4">R</text>
<text x="236.7" y="135.3">7</text>
<text x="289.2" y="133.3">Y2</text>
<text x="232.8" y="141.2">BARES</text>
<text x="534.4" y="148.1">L</text>
<text x="290.1" y="153.1">X</text>
<text x="394.1" y="172.9">v</text>
<text x="408.9" y="187.7">w</text>
<text x="468.3" y="186.1">A</text>
<text x="280.2" y="202.6">B</text>
<text x="339.6" y="207.5">s</text>
<text x="468.3" y="214.1">B</text>
<text x="483.2" y="214.1">T</text>
<text x="255.5" y="222.4">A</text>
<text x="280.2" y="222.4">A</text>
<text x="359.4" y="222.4">u</text>
<text x="107.9" y="239.2">-Y36</text>
<text x="40.7" y="243.2">T2</text>
<text x="58.5" y="243.2">a</text>
<text x="103" y="243.2">b</text>
<text x="139.7" y="243.2">Fa</text>
<text x="158.7" y="243.2">PS</text>
<text x="172.3" y="243.2">R</text>
<text x="191.2" y="243.2">T1</text>
<text x="32" y="261">MB</text>
<text x="200.1" y="261">B</text>
<text x="479.2" y="262">MECANISMO DE GIRO</text>
<text x="468.3" y="275.8">A</text>
<text x="101.2" y="280.2" transform="rotate(-90 101.2 280.2)">330 BARES</text>
<text x="152.7" y="279" transform="rotate(-90 152.7 279)">290 BARES</text>
<text x="189.4" y="296.6">MH</text>
<text x="468.3" y="303.2">B</text>
<text x="483.2" y="303.2">T</text>
<text x="359.4" y="311.5">r</text>
<text x="101.2" y="317.9" transform="rotate(-90 101.2 317.9)">330 BARES</text>
<text x="157.4" y="313.7" transform="rotate(-90 157.4 313.7)">35 BARES</text>
<text x="200.1" y="322.4">A</text>
<text x="339.6" y="326.3">p</text>
<text x="32" y="330.3">MA</text>
<text x="59.5" y="339.2">X1</text>
<text x="89.2" y="339.2">X2</text>
<text x="162.4" y="340.2">G</text>
</g>
<g font-size="3.4">
<text x="343.2" y="86.1">P</text>
<text x="354.5" y="86.1">A</text>
<text x="343.2" y="94.9">R</text>
<text x="257.3" y="99.4">Ø1,2</text>
</g>
<g font-size="3.2">
<text x="123.6" y="383.7">Gez.</text>
<text x="423.2" y="383.7">Ident-Nr.</text>
<text x="119.8" y="394.5">Ausgabe</text>
<text x="423.2" y="395.2">Zeich-Nr.</text>
<text x="31.1" y="402.4">Änderung</text>
<text x="73.1" y="402.4">Datum</text>
<text x="100.1" y="402.4">Name</text>
<text x="143.5" y="402.4">Datum</text>
<text x="172.6" y="402.4">Name</text>
</g>
<g font-size="2.9">
<text x="530.8" y="395.8">Blatt</text>
<text x="208.6" y="402.3">Copyright (c)</text>
<text x="530.8" y="402.3">von</text>
</g>
<text font-size="2.8" x="377.2" y="84.3">1,0</text>
</svg>
